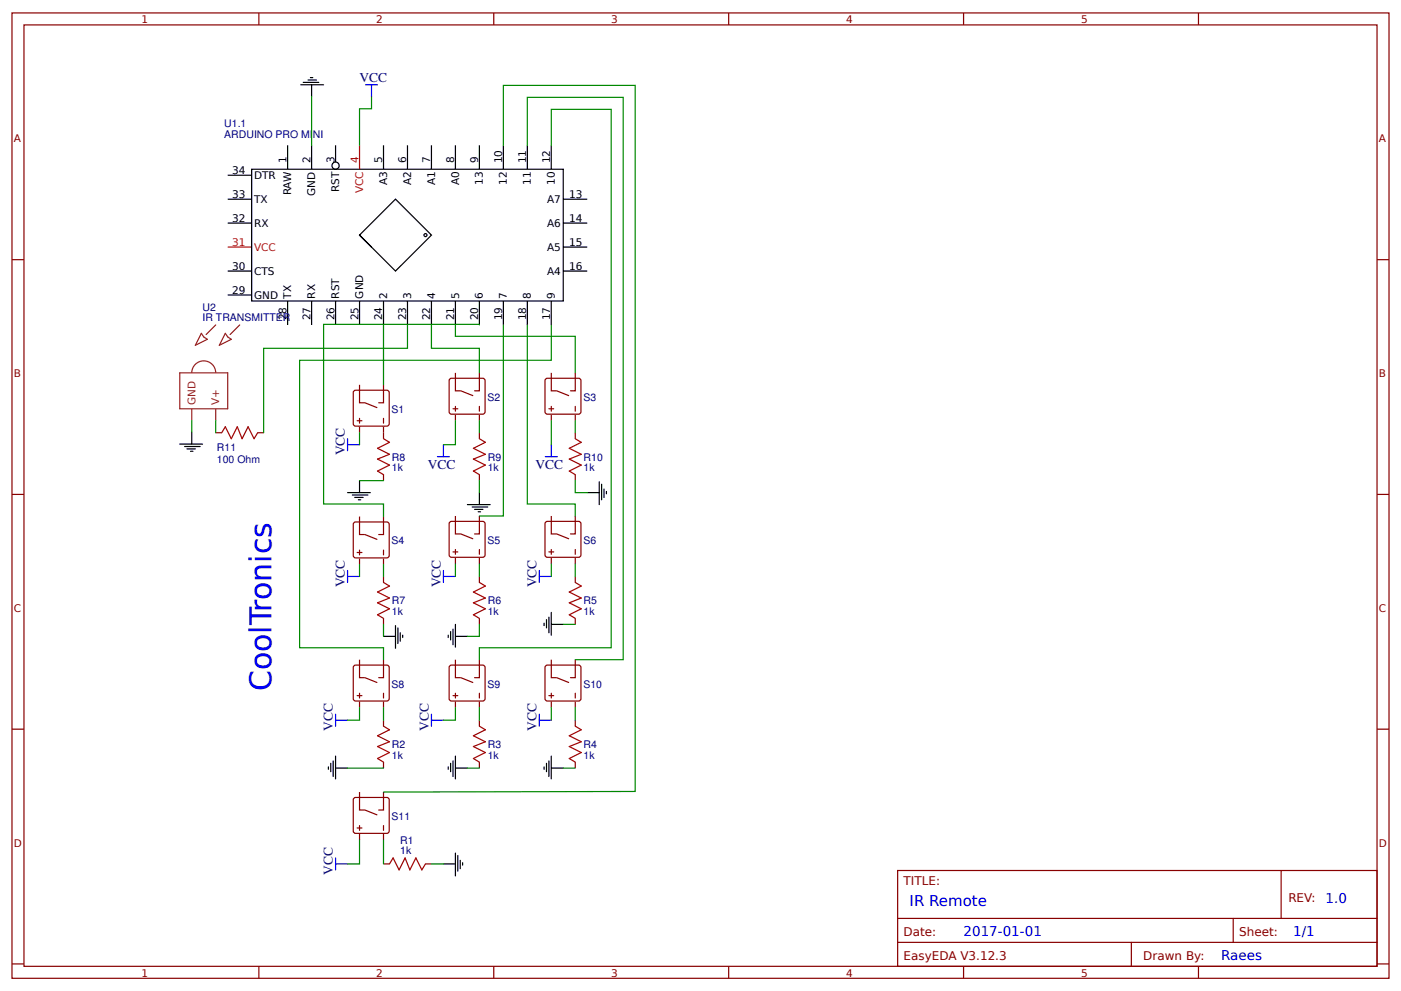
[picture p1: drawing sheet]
<svg xmlns="http://www.w3.org/2000/svg" width="312mm" height="221mm" viewBox="0 0 312 221" stroke-linecap="round" stroke-linejoin="round" font-family="sans-serif">
<g fill="none" stroke="#800" stroke-width=".27">
<path d="M2.7 2.9h306.4v214.9h-306.4zM5.3 5.5h301.1v209.7h-301.1zM57.6 2.9v2.6M109.9 2.9v2.6M162.2 2.9v2.6M214.4 2.9v2.6M266.7 2.9v2.6M2.7 57.8h2.6M306.4 57.8h2.7M48 96.4h1.3M57.3 96.4h1.4M78.9 87l7.2-.1 .4 .3 .1 7.2-.3 .4-7.2 .1-.4-.3-.1-7.2z"/>
<path d="M79.5 93.7h1M80 85.7v4h1.1M80 93.2v1M80 95v1.4M81.2 89.7l2.7 1.1M85.3 85.7v4h-1M85.3 93.2v1M85.3 95v2.7M100 84.5l.5-.3 7.2 .1 .2 .5v7.2l-.5 .2h-7.2l-.3-.5zM100.8 91h1.1M101.3 83v4h1.1M101.3 90.5v1.1"/>
<path d="M101.3 92.4v1.3M102.5 87l2.7 1.1M106.7 83v4h-1.1M106.7 90.5v1.1M106.7 92.4v1.3M106.7 96.4v1.3M121.4 84.5l.4-.3 7.2 .1 .3 .5-.1 7.2-.5 .2h-7.2l-.2-.5zM122.1 91h1.1M122.7 83v4h1M122.7 90.5v1.1M122.7 92.4v1.3M123.9 87l2.6 1.1"/>
<path d="M128 83v4h-1.1M128 90.5v1.1M128 92.4v1.3M128 96.4v1.3M2.7 110.1h2.6M78.9 116.3l7.2-.1 .4 .3 .1 7.2-.3 .5h-7.2l-.4-.2-.1-7.2zM80 115v4h1.1M81.2 119l2.7 1.1M85.3 115v4h-1M85.3 105.7v1.3M100.2 116.2l7.2-.1 .5 .3v7.2l-.2 .4-7.2 .1-.5-.3-.1-7.2zM101.3 114.9v4h1.1"/>
<path d="M102.5 118.9l2.7 1.1M106.7 114.9v4h-1.1M106.7 105.7v1.3M121.4 116.4l.4-.3 7.2 .1 .3 .4-.1 7.2-.5 .3-7.2-.1-.2-.4zM122.7 114.9v4h1M123.9 118.9l2.6 1.1M128 114.9v4h-1.1M128 105.7v1.3M306.4 110.1h2.7M79.5 123h1M80 122.5v1.1M80 124.4v1.3"/>
<path d="M85.3 122.5v1.1M85.3 124.4v1.3M85.3 128.4v1.3M85.3 137.7v1.3M100.8 122.9h1.1M101.3 122.4v1M101.3 124.2v1.4M106.7 122.4v1M106.7 124.2v1.4M106.7 128.4v1.3M106.7 137.7v1.3M122.1 122.9h1.1"/>
<path d="M122.7 122.4v1M122.7 124.2v1.4M128 122.4v1M128 124.2v1.4M128 128.4v1.3M128 137.7v1.3M78.7 148.4l.4-.3 7.2 .1 .3 .4-.1 7.2-.4 .3-7.2-.1-.3-.4zM79.5 154.9h1M80 146.9v4h1.1M80 154.4v1M80 156.2v1.4M81.2 150.9l2.7 1.1"/>
<path d="M85.3 146.9v4h-1M85.3 154.4v1M85.3 156.2v1.4M100 148.4l.5-.3 7.2 .1 .2 .4v7.2l-.5 .3-7.2-.1-.3-.4zM100.8 154.9h1.1M101.3 146.9v4h1.1M101.3 154.4v1M101.3 156.2v1.4M102.5 150.9l2.7 1.1M106.7 146.9v4h-1.1M106.7 154.4v1M106.7 156.2v1.4"/>
<path d="M121.4 148.4l.4-.3 7.2 .1 .3 .4-.1 7.2-.5 .3-7.2-.1-.2-.4zM122.1 154.9h1.1M122.7 146.9v4h1M122.7 154.4v1M122.7 156.2v1.4M123.9 150.9l2.6 1.1M128 146.9v4h-1.1M128 154.4v1M128 156.2v1.4M2.7 162.4h2.6M78.9 177.6h7.2l.4 .2 .1 7.2-.3 .5-7.2 .1-.4-.3-.1-7.2zM80 176.4v4h1.1"/>
<path d="M85.3 176.4v4h-1M85.3 160.4v1.3M85.3 169.7v1.3M106.7 160.4v1.3M106.7 169.7v1.3M128 160.4v1.3M128 169.7v1.3M306.4 162.4h2.7M79.5 184.4h1M80 183.8v1.1M80 185.7v1.3M81.2 180.4l2.7 1"/>
<path d="M85.3 183.8v1.1M85.3 185.7v1.3M85.3 192.4h1.4M94.7 192.4h1.3M199.8 193.8h106.6v21.4h-106.6zM285.1 193.8v10.7M2.7 214.6h2.6M57.6 215.2v2.6M109.9 215.2v2.6M162.2 215.2v2.6M199.8 204.5h106.6M199.8 209.8h106.6"/>
<path d="M214.4 215.2v2.6M251.8 209.8v5.4M266.7 215.2v2.6M274.4 204.5v5.3M306.4 214.6h2.7"/>
</g>
<g fill="none" stroke="#000" stroke-width=".27">
<path d="M66.9 18.9h5.1M67.5 18.3h3.4M68.5 17.8h1.9M69.1 17.3h.5M69.3 18.9v2.6M50.7 39h5.3M56 37.7h69.3v29.3h-69.3zM64 32.4v5.3M69.3 32.4v5.3M74.7 32.4v3.7M85.3 32.4v5.3M90.7 32.4v5.3"/>
<path d="M96 32.4v5.3M101.3 32.4v5.3M106.7 32.4v5.3M112 32.4v5.3M117.3 32.4v5.3M122.7 32.4v5.3M50.7 44.4h5.3M50.7 49.7h5.3M80 52.4l8 8 8-8-8-8-8 8 2.7 2.6M125.3 44.4h5.4M125.3 49.7h5.4M125.3 55h5.4"/>
<path d="M50.7 60.4h5.3M50.7 65.7h5.3M64 67v5.4M69.3 67v5.4M74.7 67v5.4M80 67v5.4M85.3 67v5.4M90.7 67v5.4M96 67v5.4M101.3 67v5.4M106.7 67v5.4M112 67v5.4"/>
<path d="M117.3 67v5.4M122.7 67v5.4M125.3 60.4h5.4M40 98.9h5.1M41.1 99.4h3.4M41.6 100h1.9M42.7 96.2v2.7M42.4 100.5h.5M77.3 109.7h5.1M78.4 110.2h3.5M78.9 110.8h1.9M79.7 111.3h.6"/>
<path d="M80 107v2.7M104 112.4h5.1M105.1 112.9h3.4M105.6 113.4h1.9M106.4 114h.5M106.7 109.7v2.7M130.7 109.7h2.6M133.3 107.3v5.1M133.9 107.8v3.5M134.4 108.9v1.9M134.9 109.4v.6M88 139.3v5.1"/>
<path d="M88.5 139.8v3.5M101.3 139v5.1M121.1 138.8v.5M121.6 138v1.8M122.1 137.4v3.5M122.7 136.4v5M122.7 139h2.6M85.3 141.7h2.7M89.1 140.9v1.9M89.6 141.4v.6M99.7 141.4v.6M100.3 140.6v1.9"/>
<path d="M100.8 140.1v3.5M101.3 141.7h2.7M73.1 170.8v.5M73.6 170v1.8M74.1 169.4v3.5M74.7 168.4v5M74.7 171h2.6M99.7 170.8v.5M100.3 170v1.8M100.8 169.4v3.5M101.3 168.4v5M101.3 171h2.7"/>
<path d="M121.1 170.8v.5M121.6 170v1.8M122.1 169.4v3.5M122.7 168.4v5M122.7 171h2.6M98.7 192.4h2.6M101.3 190v5M101.9 190.5v3.5M102.4 191.6v1.8M102.9 192.1v.5"/>
<circle cx="74.7" cy="36.9" r=".8"/>
<circle cx="94.7" cy="52.4" r=".33"/>
</g>
<path d="M80 32.4v5.3M50.7 55h5.3" fill="none" stroke="#f00" stroke-width=".27"/>
<g fill="none" stroke="#080" stroke-width=".27">
<path d="M69.3 21.5v10.9M82.7 21.5v2.7h-2.7v8.2M112 32.4v-13.4h29.4v157.2l-56.1 .2M117.3 32.4v-10.7h21.4v125.2h-10.7M122.7 32.4v-8.1h13.3v119.9h-29.3v2.7M85.3 72.4v13.3M90.7 72.4v5.2h-32v18.8M96 72.4v5.2h10.7v5.4M101.3 72.4v2.5h26.7v8.1M106.7 72.4v-.2h-34.7v40h13.3v2.8M112 72.4v42.5h-5.3M117.3 72.4v39.8h10.7v2.7"/>
<path d="M122.7 72.4v7.8h-56v64h18.6v2.7M42.7 93.7v2.5M48 93.7v2.7M80 96.4v2.6M101.3 93.7v5.3h-2.6M106.7 93.7v2.7M122.7 93.7v5.3M128 93.7v2.7M80 107h5.3M106.7 107v2.7M128 107v2.7h2.7M80 125.7v2.7"/>
<path d="M85.3 125.7v2.7M85.3 139v2.7M101.3 125.6v2.8M106.7 139v2.7h-2.7M106.7 125.6v2.8M122.7 125.6v2.8M125.3 139h2.7M128 125.6v2.8M80 157.6v2.8h-2.7M85.3 157.6v2.8M101.3 157.6v2.8h-2.6M106.7 157.6v2.8"/>
<path d="M122.7 157.6v2.8M128 157.6v2.8M77.3 171h8M104 171h2.7M125.3 171h2.7M80 187v5.4h-2.7M85.3 187v5.4M96 192.4h2.7"/>
</g>
<path d="M49.3 96.4l.8-1.4 1.4 2.7 1.3-2.7 1.1 2.7 1.3-2.7 1.3 2.7 .8-1.3M85.3 97.7l1.4 .8-2.7 1.3 2.7 1.4-2.7 1 2.7 1.4-2.7 1.3 1.3 .8M106.7 97.7l1.3 .8-2.7 1.3 2.7 1.4-2.7 1 2.7 1.4-2.7 1.3 1.4 .8M128 97.7l1.3 .8-2.6 1.3 2.6 1.4-2.6 1 2.6 1.4-2.6 1.3 1.3 .8M85.3 129.7l1.4 .8-2.7 1.3 2.7 1.4-2.7 1 2.7 1.4-2.7 1.3 1.3 .8M106.7 129.7l1.3 .8-2.7 1.3 2.7 1.4-2.7 1 2.7 1.4-2.7 1.3 1.4 .8M128 129.7l1.3 .8-2.6 1.3 2.6 1.4-2.6 1 2.6 1.4-2.6 1.3 1.3 .8M85.3 161.7l1.4 .8-2.7 1.3 2.7 1.4-2.7 1 2.7 1.4-2.7 1.3 1.3 .8M106.7 161.7l1.3 .8-2.7 1.3 2.7 1.4-2.7 1 2.7 1.4-2.7 1.3 1.4 .8M128 161.7l1.3 .8-2.6 1.3 2.6 1.4-2.6 1 2.6 1.4-2.6 1.3 1.3 .8M86.7 192.4l.8-1.4 1.3 2.7 1.3-2.7 1.1 2.7 1.3-2.7 1.4 2.7 .8-1.3" fill="none" stroke="#a00000" stroke-width=".27"/>
<g fill="none" stroke="#00f" stroke-width=".27">
<path d="M81.3 18.9h2.7M82.7 18.9v2.6M77.3 99h2.7M77.3 97.7v2.7M98.7 99v2.7M122.7 99v2.7M97.3 101.7h2.7M121.3 101.7h2.7M77.3 127v2.7M77.3 128.4h2.7M98.7 127v2.7M98.7 128.4h2.6"/>
<path d="M120 128.4h2.7M120 127v2.7M74.7 159v2.7M96 159v2.7M120 159v2.7M74.7 160.4h2.6M96 160.4h2.7M120 160.4h2.7M74.7 191v2.7M74.7 192.4h2.6"/>
</g>
<path d="M44.8 74.2l.5 .8 .8 .6-2.6 1.3zM48 72.4l-2.1 2.1M50.1 74.2l.6 .8 .8 .6-2.7 1.3zM53.3 72.4l-2.1 2.1M40 83h10.7v8h-10.7zM42.7 83a2.67 2.67 0 0 1 2.6-2.6 2.67 2.67 0 0 1 2.7 2.6M42.7 91v2.7M48 91v2.7" fill="none" stroke="#8d2323" stroke-width=".27"/>
<text font-size="6.7" fill="#00f" x="60.4" y="153.9" transform="rotate(-90 60.4 153.9)">CoolTronics</text>
<text font-size="3.3" fill="#00f" x="202.4" y="201.8">IR Remote</text>
<g font-size="3" fill="#000080">
<text x="80" y="18.2">VCC</text>
<text x="76.7" y="101.4" transform="rotate(-90 76.7 101.4)">VCC</text>
<text x="95.2" y="104.4">VCC</text>
<text x="119.2" y="104.4">VCC</text>
<text x="76.7" y="130.8" transform="rotate(-90 76.7 130.8)">VCC</text>
<text x="98.1" y="130.8" transform="rotate(-90 98.1 130.8)">VCC</text>
<text x="119.4" y="130.8" transform="rotate(-90 119.4 130.8)">VCC</text>
<text x="74.1" y="162.8" transform="rotate(-90 74.1 162.8)">VCC</text>
<text x="95.4" y="162.8" transform="rotate(-90 95.4 162.8)">VCC</text>
<text x="119.4" y="162.8" transform="rotate(-90 119.4 162.8)">VCC</text>
<text x="74.1" y="194.8" transform="rotate(-90 74.1 194.8)">VCC</text>
</g>
<g font-size="3" fill="#00f">
<text x="295" y="201">1.0</text>
<text x="214.4" y="208.5">2017-01-01</text>
<text x="287.8" y="208.5">1/1</text>
<text x="271.8" y="213.8">Raees</text>
</g>
<g font-size="2.7" fill="#800">
<text x="201.1" y="197">TITLE:</text>
<text x="286.7" y="200.8">REV:</text>
<text x="201.1" y="208.5">Date:</text>
<text x="275.8" y="208.5">Sheet:</text>
<text x="201.1" y="213.8">EasyEDA V3.12.3</text>
<text x="254.4" y="213.8">Drawn By:</text>
</g>
<g font-size="2.3" fill="#800">
<text x="31.5" y="5.1">1</text>
<text x="83.7" y="5.1">2</text>
<text x="136" y="5.1">3</text>
<text x="188.3" y="5.1">4</text>
<text x="240.6" y="5.1">5</text>
<text x="3.1" y="31.7">A</text>
<text x="306.8" y="31.7">A</text>
<text x="3.1" y="84">B</text>
<text x="306.8" y="84">B</text>
<text x="3.1" y="136.2">C</text>
<text x="306.8" y="136.2">C</text>
<text x="3.1" y="188.5">D</text>
<text x="306.8" y="188.5">D</text>
<text x="31.5" y="217.4">1</text>
<text x="83.7" y="217.4">2</text>
<text x="136" y="217.4">3</text>
<text x="188.3" y="217.4">4</text>
<text x="240.6" y="217.4">5</text>
</g>
<g font-size="2.3" fill="#000080">
<text x="49.9" y="28.4">U1.1</text>
<text x="49.9" y="30.8">ARDUINO PRO MINI</text>
<text x="45.1" y="71.6">IR TRANSMITTER</text>
<text x="45.1" y="69.2">U2</text>
<text x="108.5" y="89.2">S2</text>
<text x="129.8" y="89.2">S3</text>
<text x="87.1" y="91.9">S1</text>
<text x="48.3" y="100.4">R11</text>
<text x="48.3" y="103">100 Ohm</text>
<text x="87.2" y="105">1k</text>
<text x="87.2" y="102.6">R8</text>
<text x="108.5" y="105">1k</text>
<text x="108.5" y="102.6">R9</text>
<text x="129.9" y="105">1k</text>
<text x="129.9" y="102.6">R10</text>
<text x="87.1" y="121.2">S4</text>
<text x="108.5" y="121.1">S5</text>
<text x="129.8" y="121.1">S6</text>
<text x="87.2" y="137">1k</text>
<text x="87.2" y="134.6">R7</text>
<text x="108.5" y="137">1k</text>
<text x="108.5" y="134.6">R6</text>
<text x="129.9" y="137">1k</text>
<text x="129.9" y="134.6">R5</text>
<text x="87.1" y="153.1">S8</text>
<text x="108.5" y="153.1">S9</text>
<text x="129.8" y="153.1">S10</text>
<text x="87.2" y="166.6">R2</text>
<text x="108.5" y="166.6">R3</text>
<text x="129.9" y="166.6">R4</text>
<text x="87.2" y="169">1k</text>
<text x="108.5" y="169">1k</text>
<text x="129.9" y="169">1k</text>
<text x="87.1" y="182.6">S11</text>
<text x="89.1" y="190.2">1k</text>
<text x="89.1" y="187.8">R1</text>
</g>
<g font-size="2.3">
<text x="51.7" y="38.8">34</text>
<text x="56.5" y="39.8">DTR</text>
<text x="63.7" y="36.4" transform="rotate(-90 63.7 36.4)">1</text>
<text x="69.1" y="36.4" transform="rotate(-90 69.1 36.4)">2</text>
<text x="74.4" y="36.4" transform="rotate(-90 74.4 36.4)">3</text>
<text x="85.1" y="36.4" transform="rotate(-90 85.1 36.4)">5</text>
<text x="86.1" y="41.3" transform="rotate(-90 86.1 41.3)">A3</text>
<text x="90.4" y="36.4" transform="rotate(-90 90.4 36.4)">6</text>
<text x="91.5" y="41.3" transform="rotate(-90 91.5 41.3)">A2</text>
<text x="95.7" y="36.4" transform="rotate(-90 95.7 36.4)">7</text>
<text x="96.8" y="41.3" transform="rotate(-90 96.8 41.3)">A1</text>
<text x="101.1" y="36.4" transform="rotate(-90 101.1 36.4)">8</text>
<text x="102.1" y="41.3" transform="rotate(-90 102.1 41.3)">A0</text>
<text x="106.4" y="36.4" transform="rotate(-90 106.4 36.4)">9</text>
<text x="107.5" y="41.2" transform="rotate(-90 107.5 41.2)">13</text>
<text x="111.7" y="36.4" transform="rotate(-90 111.7 36.4)">10</text>
<text x="112.8" y="41.2" transform="rotate(-90 112.8 41.2)">12</text>
<text x="117.1" y="36.4" transform="rotate(-90 117.1 36.4)">11</text>
<text x="118.1" y="41.2" transform="rotate(-90 118.1 41.2)">11</text>
<text x="122.4" y="36.4" transform="rotate(-90 122.4 36.4)">12</text>
<text x="123.5" y="41.2" transform="rotate(-90 123.5 41.2)">10</text>
<text x="51.7" y="44.1">33</text>
<text x="56.5" y="45.2">TX</text>
<text x="64.8" y="43.5" transform="rotate(-90 64.8 43.5)">RAW</text>
<text x="70.1" y="43.6" transform="rotate(-90 70.1 43.6)">GND</text>
<text x="75.5" y="42.7" transform="rotate(-90 75.5 42.7)">RST</text>
<text x="121.7" y="45.2">A7</text>
<text x="126.7" y="44.1">13</text>
<text x="51.7" y="49.4">32</text>
<text x="56.5" y="50.5">RX</text>
<text x="121.7" y="50.5">A6</text>
<text x="126.7" y="49.4">14</text>
<text x="121.7" y="55.8">A5</text>
<text x="126.7" y="54.8">15</text>
<text x="51.7" y="65.4">29</text>
<text x="51.7" y="60.1">30</text>
<text x="56.5" y="61.2">CTS</text>
<text x="121.7" y="61.2">A4</text>
<text x="126.7" y="60.1">16</text>
<text x="56.5" y="66.5">GND</text>
<text x="63.7" y="71.3" transform="rotate(-90 63.7 71.3)">28</text>
<text x="64.8" y="66.5" transform="rotate(-90 64.8 66.5)">TX</text>
<text x="69.1" y="71.3" transform="rotate(-90 69.1 71.3)">27</text>
<text x="70.1" y="66.5" transform="rotate(-90 70.1 66.5)">RX</text>
<text x="74.4" y="71.3" transform="rotate(-90 74.4 71.3)">26</text>
<text x="75.5" y="66.5" transform="rotate(-90 75.5 66.5)">RST</text>
<text x="79.7" y="71.3" transform="rotate(-90 79.7 71.3)">25</text>
<text x="80.8" y="66.5" transform="rotate(-90 80.8 66.5)">GND</text>
<text x="85.1" y="71.3" transform="rotate(-90 85.1 71.3)">24</text>
<text x="86.1" y="66.5" transform="rotate(-90 86.1 66.5)">2</text>
<text x="90.4" y="71.3" transform="rotate(-90 90.4 71.3)">23</text>
<text x="91.5" y="66.5" transform="rotate(-90 91.5 66.5)">3</text>
<text x="95.7" y="71.3" transform="rotate(-90 95.7 71.3)">22</text>
<text x="96.8" y="66.5" transform="rotate(-90 96.8 66.5)">4</text>
<text x="101.1" y="71.3" transform="rotate(-90 101.1 71.3)">21</text>
<text x="102.1" y="66.5" transform="rotate(-90 102.1 66.5)">5</text>
<text x="106.4" y="71.3" transform="rotate(-90 106.4 71.3)">20</text>
<text x="107.5" y="66.5" transform="rotate(-90 107.5 66.5)">6</text>
<text x="111.7" y="71.3" transform="rotate(-90 111.7 71.3)">19</text>
<text x="112.8" y="66.5" transform="rotate(-90 112.8 66.5)">7</text>
<text x="117.1" y="71.3" transform="rotate(-90 117.1 71.3)">18</text>
<text x="118.1" y="66.5" transform="rotate(-90 118.1 66.5)">8</text>
<text x="122.4" y="71.3" transform="rotate(-90 122.4 71.3)">17</text>
<text x="123.5" y="66.5" transform="rotate(-90 123.5 66.5)">9</text>
</g>
<g font-size="2.3" fill="#f00">
<text x="79.7" y="36.4" transform="rotate(-90 79.7 36.4)">4</text>
<text x="80.8" y="43.1" transform="rotate(-90 80.8 43.1)">VCC</text>
<text x="51.7" y="54.8">31</text>
<text x="56.5" y="55.8">VCC</text>
</g>
<g font-size="2.3" fill="#8d2323">
<text x="43.5" y="90.2" transform="rotate(-90 43.5 90.2)">GND</text>
<text x="48.8" y="90.2" transform="rotate(-90 48.8 90.2)">V+</text>
</g>
</svg>
